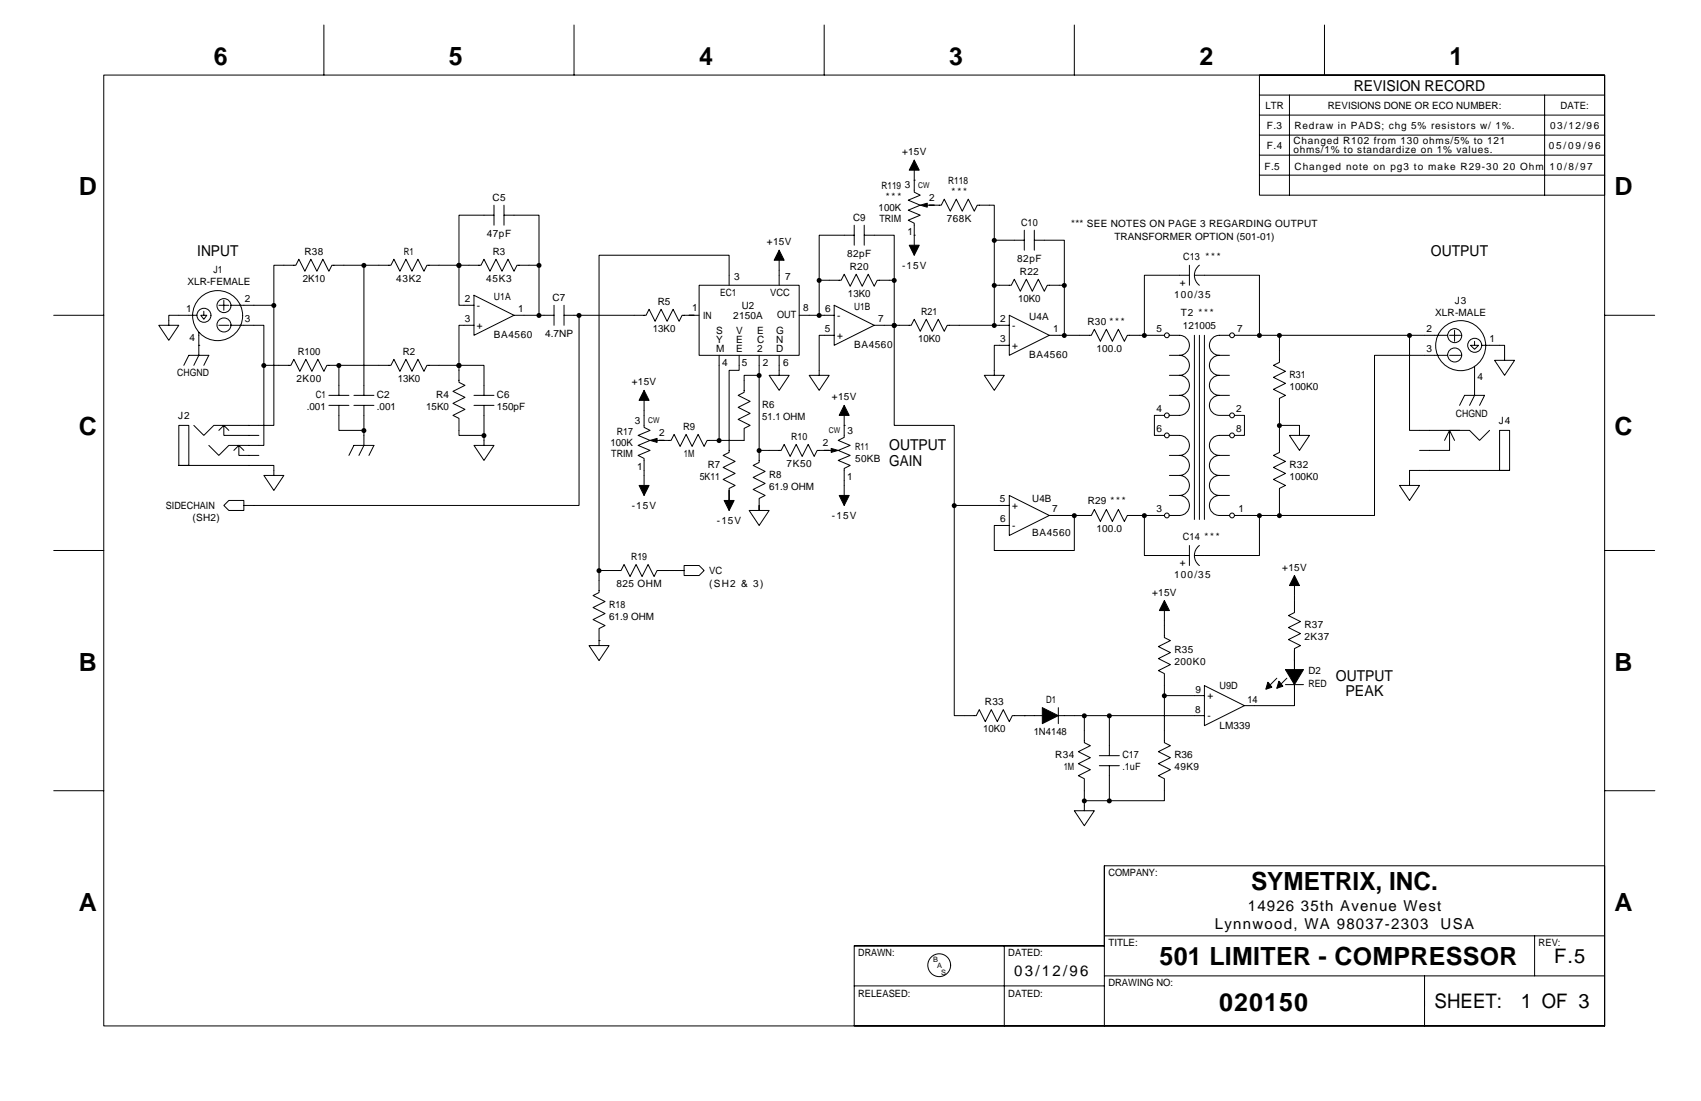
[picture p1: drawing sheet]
<svg xmlns="http://www.w3.org/2000/svg" width="432mm" height="279mm" viewBox="0 0 432 279" stroke-linecap="round" stroke-linejoin="round" font-family="sans-serif">
<g fill="none" stroke="#000" stroke-width=".25">
<path d="M26.3 19.1h381v241.2h-381zM82.2 6.4v12.7M145.7 6.4v12.7M209.2 6.4v12.7M272.7 6.4v12.7M319.7 19.1h87.6v30.4h-87.6zM336.2 6.4v12.7M319.7 34.3h87.6M319.7 39.4h87.6M319.7 29.2h87.6M319.7 24.1h87.6M327.3 24.1v25.4"/>
<path d="M392.1 24.1v25.4M125.4 54.6h-8.9v22.9h3.8M125.4 52.1v5.1M127.9 54.6h8.9v12.7M127.9 52.1v5.1M216.8 59.7h-8.9v11.4M216.8 57.2v5M219.4 59.7h7.6v11.4M219.4 57.2v5M232.1 40.6v8.2l1.5 .7-3 1.3 3 1.3-3 1.2 3 1.3-3 1.3 1.5 .7v8.2M232.1 45.7h.1M232.1 59.7h.1"/>
<path d="M234.6 52.1h4.3l.8-1.6 1.5 3.1 1.5-3.1 1.6 3.1 1.5-3.1 1.5 3.1 .8-1.5h4.3v8.9h7.6M260 58.4v5.1M262.6 58.4v5.1M319.7 44.4h87.6M51.7 79v1h-.7l.7 1 .8-1h-.8M55.5 77.5h2.6M56.8 76.2v2.5M58.6 77.5h10.9M69.5 77.5v30.4h-15.2l-2.6 2.6-2.5-2.6M92.4 67.3v33M120.3 74.9l10.2 5.1-10.2 5.1zM136.8 67.3h-5.6l-.7 1.5-1.5-3-1.6 3-1.5-3-1.5 3-1.5-3-.8 1.5h-13.7l-.8 1.5-1.5-3-1.5 3-1.6-3-1.5 3-1.5-3-.8 1.5h-14.9l-.8 1.5-1.5-3-1.6 3-1.5-3-1.5 3-1.5-3-.8 1.5h-5.6v10.2"/>
<path d="M136.8 67.3v12.7M140.6 77.5v5M143.2 77.5v5M177.5 72.4h25.4v17.8h-25.4zM185.1 72.4v-7.6h-33v80M197.8 63.5v8.9M207.9 71.1h5.6l.8-1.5 1.5 3 1.5-3 1.6 3 1.5-3 1.5 3 .8-1.5h4.3M207.9 71.1v8.9M211.8 77.5l10.1 5-10.1 5.1zM227 71.1v11.4M252.4 72.4h4.3l.8-1.5 1.5 3 1.5-3 1.6 3 1.5-3 1.5 3 .8-1.5h4.3M252.4 61v21.5"/>
<path d="M262.6 61h7.6v24.1M301.9 69.8h-11.4v15.3M301.9 67.3v5.1M303.2 69.8h16.5v15.3M304.5 67.3a3.2 3.2 0 0 0 0 5.1M13.6 80h12.7M46.7 92.7l1.2-2.5h5.1l-1.3 2.5M50 80h-7.2v2.5h-2.5l2.5 3.9 2.6-3.9h-2.6M50.5 87.6h.1M50.5 84.3v5.9l-1.3 2.5M55.5 82.5h2.6M58.6 82.5h8.4v10.2"/>
<path d="M86 92.7h.1M86 92.7v7.6M116.5 92.7h-8.1l-.8 1.5-1.5-3-1.5 3-1.6-3-1.5 3-1.5-3-.8 1.5h-16.2l-.8 1.5-1.5-3-1.5 3-1.6-3-1.5 3-1.5-3-.8 1.5h-6.8v20.3h-8.9l-2.6 2.6-2.5-2.6M116.5 92.7v4.3l1.5 .8-3 1.5 3 1.5-3 1.6 3 1.5-3 1.5 1.5 .8v4.3h6.4M116.5 92.7h6.4v7.6M120.3 82.5h-3.8v10.2M130.5 80h10.1M143.2 80h20.8l.8-1.5 1.5 3 1.5-3 1.5 3 1.6-3 1.5 3 .8-1.5h4.3M147 80v48.3h-85.1v-1.3h-3.8l-1.3 1.3 1.3 1.2h3.8v-1.2M163.5 99.1v9.4l1.5 .7-3 1.3 3 1.3-3 1.2 3 1.3-3 1.3 1.5 .7v9.4M182.5 90.2v21.6M187.6 90.2v3.8h-2.5v20.8l-1.5 .8 3 1.5-3 1.5 3 1.5-3 1.6 3 1.5-1.5 .8v3"/>
<path d="M192.7 90.2v27.1l-1.5 .8 3 1.5-3 1.6 3 1.5-3 1.5 3 1.5-1.5 .8v3M192.7 95.2h-3.8v4.4l-1.5 .7 3 1.6-3 1.5 3 1.5-3 1.5 3 1.5-1.5 .8v3.1h-9.4l-.8 1.5-1.5-3.1-1.5 3.1-1.5-3.1-1.6 3.1-1.5-3.1-.7 1.6h-4.4M197.8 90.2v5h-2.6l2.6 3.9 2.5-3.9h-2.5M202.9 80h8.9M211.8 85.1h-3.9v10.1h-2.5l2.5 3.9 2.6-3.9h-2.6M221.9 82.5h9.4l.8-1.5 1.5 3.1 1.5-3.1 1.6 3.1 1.5-3.1 1.5 3.1 .8-1.6h15.7M227 82.5h.1M227 82.5v25.4h15.2v20.4M256.2 80l10.2 5.1-10.2 5.1zM256.2 87.6h-3.8v7.6h-2.5l2.5 3.9 2.5-3.9h-2.5M266.4 85.1h10.6l.8-1.5 1.5 3 1.5-3 1.6 3 1.5-3 1.5 3 .8-1.5h9.4M296.8 85.1a5 5 0 0 1 4.2 .5 2.54 2.54 0 0 1 .8 2.9 2.54 2.54 0 0 1-2.4 1.7"/>
<path d="M296.8 90.2h2.6M296.8 95.2h2.6M299.4 90.2a2.54 2.54 0 0 1 2.5 2.5 2.54 2.54 0 0 1-2.5 2.5M299.4 95.2a2.54 2.54 0 0 1 2.5 2.6 2.54 2.54 0 0 1-2.5 2.5M303.2 85.1v46.7M304.5 85.1v46.7M305.7 85.1v46.7M309.5 90.2a2.54 2.54 0 0 0-2.5 2.5 2.54 2.54 0 0 0 2.5 2.5h2.6M309.5 95.2a2.54 2.54 0 0 0-2.5 2.6 2.54 2.54 0 0 0 2.5 2.5h2.6M312.1 85.1a5 5 0 0 0-4.1 .5 2.54 2.54 0 0 0-.8 2.9 2.54 2.54 0 0 0 2.3 1.7h2.6M313.4 85.1h11.4M357.8 85.1h-33v6.8l-1.5 .8 3 1.5-3 1.6 3 1.5-3 1.5 3 1.5-1.5 .8v6.8"/>
<path d="M357.8 85.1v24.1h15.2l2.6 2.6 2.5-2.6M357.8 85.1h9.7M367.5 90.2h-18.6v40.6h-24.1M368 85.1h2.8M368 90.2h2.8M369.2 83.8v2.8M374.3 86.6v1h1l-1 1-1-1h1M374.3 93v7.3l-1.3 2.6M376.1 87.6h5.8v3.8h-2.5l2.5 3.8 2.6-3.8h-2.6M407.3 80h12.7M45.4 107.9h2.5v10.2h-2.5zM45.4 118.1h24.1v2.6h-2.5l2.5 3.8 2.6-3.8h-2.6"/>
<path d="M55.5 109.2l1.3-1.3v2.6h8.9M56.8 107.9l1.3 1.3M59.4 114.3l1.2-1.3v2.6h5.1M60.6 113l1.3 1.3M83.5 100.3h5.1M83.5 102.9h5.1M86 102.9v6.3h6.4v3.8l-1.3 2.6M88.6 115.6l1.2-2.6h5.1l-1.3 2.6M89.8 100.3h5.1M89.8 102.9h5.1M92.4 102.9v6.3M120.3 100.3h5.1"/>
<path d="M120.3 102.9h5.1M122.9 102.9v10.1h-2.6l2.6 3.8 2.5-3.8h-2.5M192.7 114.3h5.6l.8-1.5 1.5 3 1.5-3 1.5 3 1.6-3 1.5 3 .7-1.5h4.4M192.7 114.3h.1M214.3 102.9v8.1l-1.5 .8 3 1.2-3 1.3 3 1.3-3 1.2 3 1.3-1.5 .8v9.4M214.3 107.9h.1M295.6 105.4h-2.6v5.1h2.6M296.8 110.5a5 5 0 0 1 4.2 .5 2.54 2.54 0 0 1 .8 2.9 2.54 2.54 0 0 1-2.4 1.7M296.8 100.3h2.6M296.8 115.6h2.6M299.4 115.6a2.54 2.54 0 0 1 2.5 2.5 2.54 2.54 0 0 1-2.5 2.6M299.4 100.3a2.54 2.54 0 0 1 2.5 2.6 2.54 2.54 0 0 1-2.5 2.5h-2.6"/>
<path d="M309.5 100.3a2.54 2.54 0 0 0-2.5 2.6 2.54 2.54 0 0 0 2.5 2.5h2.6M309.5 115.6h2.6M312.1 110.5a5 5 0 0 0-4.1 .5 2.54 2.54 0 0 0-.8 2.9 2.54 2.54 0 0 0 2.3 1.7 2.54 2.54 0 0 0-2.5 2.5 2.54 2.54 0 0 0 2.5 2.6 2.54 2.54 0 0 0-2.5 2.5 2.54 2.54 0 0 0 2.5 2.5 2.54 2.54 0 0 0-2.5 2.6 2.54 2.54 0 0 0 2.5 2.5h2.6M313.4 105.4h2.5v5.1h-2.5M329.9 110.5h2.5l-2.5 3.8-2.6-3.8h2.6v-2.6h-5.1v6.9l-1.5 .8 3 1.5-3 1.5 3 1.5-3 1.6 3 1.5-1.5 .8v6.8h-5.1M366.7 111.8l1.3-2.6 1.2 2.6M370.5 109.2h-2.5v5.1h-7.7M370.5 102.9l1.3-2.6h5.1l-1.3 2.6M380.7 109.2h2.5v10.2h-2.5zM383.2 119.4h-25.4v3.8h-2.5l2.5 3.8 2.5-3.8h-2.5M13.6 139.7h12.7M185.1 124.5v5"/>
<path d="M190.2 129.5h2.5v-1.2v1.2h2.5l-2.5 3.8zM242.2 128.3v53.3h5.6l.8-1.5 1.5 3 1.5-3 1.6 3 1.5-3 1.5 3 .8-1.5h7.6M242.2 128.3h14M256.2 125.7l10.2 5.1-10.2 5.1zM266.4 130.8h10.6l.8-1.5 1.5 3 1.5-3 1.6 3 1.5-3 1.5 3 .8-1.5h9.4M272.7 130.8v8.9h-20.3v-6.4h3.8M290.5 130.8v10.2h11.4M296.8 125.7h2.6M296.8 120.7h2.6M299.4 120.7a2.54 2.54 0 0 1 2.5 2.5 2.54 2.54 0 0 1-2.5 2.5M299.4 125.7a2.54 2.54 0 0 1 2.5 2.6 2.54 2.54 0 0 1-2.5 2.5h-2.6M301.9 138.4v5.1"/>
<path d="M304.5 138.4a3.2 3.2 0 0 0 0 5.1M309.5 125.7h2.6M309.5 120.7h2.6M313.4 130.8h6.3M319.7 130.8v10.2h-16.5M407.3 139.7h12.7M152.1 144.8h5.6l.7-1.5 1.5 3 1.6-3 1.5 3 1.5-3 1.5 3 .8-1.5h6.9v-1.3h3.8l1.2 1.3-1.2 1.2h-3.8v-1.2M152.1 144.8v5.6l-1.6 .7 3.1 1.6-3.1 1.5 3.1 1.5-3.1 1.5 3.1 1.6-1.5 .7v3.1M295.6 152.4v9.4l1.5 .8-3 1.5 3 1.5-3 1.5 3 1.6-3 1.5 1.5 .7v17.6l1.5 .7-3 1.6 3 1.5-3 1.5 3 1.5-3 1.5 1.5 .8v5.6h-14M328.6 146v9.4l-1.5 .8 3 1.5-3 1.6 3 1.5-3 1.5 3 1.5-1.5 .8v3M152.1 162.6v1.2h-2.6l2.6 3.8 2.5-3.8h-2.5M152.1 162.6h.1"/>
<path d="M268.7 179.6v4M295.6 176.5h10.1M305.7 174l10.2 5.1-10.2 5zM324.1 172.1l-2.5 2.6M326.3 173.7h4.6M326.7 172.1l-2.6 2.6M328.6 165.1v14h-12.7M260 181.6h.1M268.7 181.6h37M275.3 181.6v6.9l1.5 .7-3.1 1.6 3.1 1.5-3.1 1.5 3.1 1.5-3.1 1.5 1.6 .8v8.1h-2.6l2.6 3.8 2.5-3.8h-2.5M279.1 191.8h5M279.1 194.3h5"/>
<path d="M281.6 181.6v10.2M281.6 194.3v8.9M13.6 200.7h12.7M275.3 203.2h6.3M280.3 219.7v40.6M407.4 200.7h12.7M280.3 237.5h127M389.6 237.5v10.1M216.8 240h63.5v-20.3h127v40.6h-190.5zM216.8 250.2h63.5M216.8 240h63.5M254.9 240v20.3"/>
<path d="M280.3 247.6h127M361.6 247.6v12.7"/>
<circle cx="56.9" cy="77.6" r="1.78"/>
<circle cx="51.8" cy="80" r="1.78"/>
<circle cx="55.2" cy="80.1" r="6.4"/>
<circle cx="56.9" cy="82.5" r="1.78"/>
<circle cx="296.2" cy="85.1" r=".61"/>
<circle cx="312.8" cy="85.1" r=".61"/>
<circle cx="369.3" cy="90.1" r="1.78"/>
<circle cx="369.3" cy="85.2" r="1.78"/>
<circle cx="370.8" cy="87.7" r="6.4"/>
<circle cx="374.4" cy="87.6" r="1.78"/>
<circle cx="296.2" cy="110.5" r=".61"/>
<circle cx="296.2" cy="105.4" r=".61"/>
<circle cx="312.8" cy="110.5" r=".61"/>
<circle cx="312.8" cy="105.4" r=".61"/>
<circle cx="296.2" cy="130.8" r=".61"/>
<circle cx="312.8" cy="130.8" r=".61"/>
<circle cx="238.4" cy="244.9" r="2.9"/>
</g>
<g fill="#000" stroke="#000" stroke-width=".25">
<path d="M232.1 40.6l1.2 2.6h-2.5zM233.6 52.1l1.8-.5v1zM197.8 63.5l1.3 2.5h-2.6zM230.8 62.2h2.5l-1.2 2.6zM163.5 99.1l1.3 2.5h-2.6zM165 111.8l1.8-.5v1zM211 113.8l1.8 .5-1.8 .5zM214.3 102.9l1.3 2.5h-2.6zM162.2 123.2h2.6l-1.3 2.5zM183.8 127h2.6l-1.3 2.5zM213 125.7h2.6l-1.3 2.6zM295.6 152.4l1.2 2.5h-2.5z"/>
<path d="M328.6 146l1.3 2.6h-2.6zM264.6 179.6l4.1 2-4.1 2zM321.8 173.1l1.1 1.3-1.6 .5zM324.6 172.9l1.1 1.2-1.6 .6zM328.6 169.9h2.3l-2.3 3.8zM326.3 169.9h2.3v3.8z"/>
</g>
<g fill="#000">
<circle cx="69.5" cy="77.5" r=".64"/>
<circle cx="92.4" cy="67.4" r=".64"/>
<circle cx="116.5" cy="67.4" r=".64"/>
<circle cx="136.8" cy="67.4" r=".64"/>
<circle cx="207.9" cy="71.2" r=".64"/>
<circle cx="227" cy="71.2" r=".64"/>
<circle cx="252.4" cy="72.4" r=".64"/>
<circle cx="252.4" cy="61" r=".64"/>
<circle cx="270.2" cy="72.4" r=".64"/>
<circle cx="67" cy="92.8" r=".64"/>
<circle cx="86" cy="92.8" r=".64"/>
<circle cx="116.5" cy="92.8" r=".64"/>
<circle cx="136.8" cy="80.1" r=".64"/>
<circle cx="147" cy="80.1" r=".64"/>
<circle cx="192.7" cy="95.3" r=".64"/>
<circle cx="207.9" cy="80.1" r=".64"/>
<circle cx="227" cy="82.6" r=".64"/>
<circle cx="252.4" cy="82.6" r=".64"/>
<circle cx="270.2" cy="85.1" r=".64"/>
<circle cx="290.5" cy="85.1" r=".64"/>
<circle cx="319.7" cy="85.1" r=".64"/>
<circle cx="324.8" cy="85.1" r=".64"/>
<circle cx="357.8" cy="85.1" r=".64"/>
<circle cx="92.4" cy="109.3" r=".64"/>
<circle cx="122.9" cy="110.5" r=".64"/>
<circle cx="182.5" cy="111.8" r=".64"/>
<circle cx="192.7" cy="114.3" r=".64"/>
<circle cx="324.8" cy="108" r=".64"/>
<circle cx="242.2" cy="128.3" r=".64"/>
<circle cx="272.7" cy="130.9" r=".64"/>
<circle cx="290.5" cy="130.9" r=".64"/>
<circle cx="319.7" cy="130.9" r=".64"/>
<circle cx="324.8" cy="130.9" r=".64"/>
<circle cx="152.1" cy="144.8" r=".64"/>
<circle cx="295.6" cy="176.6" r=".64"/>
<circle cx="275.3" cy="181.7" r=".64"/>
<circle cx="281.6" cy="181.7" r=".64"/>
<circle cx="275.3" cy="203.2" r=".64"/>
<circle cx="281.6" cy="203.2" r=".64"/>
</g>
<g font-size="6.3">
<text x="54.3" y="16.5">6</text>
<text x="114" y="16.5">5</text>
<text x="177.5" y="16.5">4</text>
<text x="241" y="16.5">3</text>
<text x="304.5" y="16.5">2</text>
<text x="368" y="16.5">1</text>
<text x="20" y="49.5">D</text>
<text x="409.9" y="49.5">D</text>
<text x="20" y="110.5">C</text>
<text x="409.9" y="110.5">C</text>
<text x="20" y="170.2">B</text>
<text x="409.9" y="170.2">B</text>
<text x="317.6" y="225.9">SYMETRIX, INC.</text>
<text x="20" y="231.1">A</text>
<text x="409.9" y="231.1">A</text>
<text x="294.4" y="244.9">501 LIMITER - COMPRESSOR</text>
<text x="309.5" y="256.6">020150</text>
</g>
<g font-size="5.1">
<text x="394.5" y="244.4">F.5</text>
<text x="364.2" y="255.9">SHEET:</text>
<text x="386.1" y="255.9">1 OF 3</text>
</g>
<g font-size="3.8">
<text x="343.6" y="23">REVISION RECORD</text>
<text x="50.1" y="64.9">INPUT</text>
<text x="363.2" y="64.9">OUTPUT</text>
<text x="225.7" y="114.2">OUTPUT</text>
<text x="225.7" y="118.3">GAIN</text>
<text x="339.1" y="172.9">OUTPUT</text>
<text x="341.6" y="176.7">PEAK</text>
<text x="316.8" y="231.3">14926 35th Avenue West</text>
<text x="308.4" y="235.9">Lynnwood, WA 98037-2303</text>
<text x="365.7" y="235.9">USA</text>
<text x="257.5" y="247.8">03/12/96</text>
</g>
<g font-size="2.5">
<text x="321.2" y="27.6">LTR</text>
<text x="337.1" y="27.6">REVISIONS DONE OR ECO NUMBER:</text>
<text x="396.2" y="27.6">DATE:</text>
<text x="321.6" y="32.7">F.3</text>
<text x="328.6" y="32.7">Redraw in PADS; chg 5% resistors w/ 1%.</text>
<text x="393.5" y="32.7">03/12/96</text>
<text x="229" y="39.4">+15V</text>
<text x="321.6" y="37.7">F.4</text>
<text x="328.3" y="36.5">Changed R102 from 130 ohms/5% to 121</text>
<text x="328.3" y="38.8">ohms/1% to standardize on 1% values.</text>
<text x="393.2" y="37.7">0 5 /0 9 /9 6</text>
<text x="223.7" y="47.9">R119</text>
<text x="229.7" y="47.8">3</text>
<text x="240.7" y="46.6">R118</text>
<text x="321" y="43.2">F.5</text>
<text x="328.6" y="43.2">Changed note on pg3 to make R29-30 20 Ohm</text>
<text x="393.4" y="43.2">10/8/97</text>
<text x="125" y="51">C5</text>
<text x="223" y="53.5">100K</text>
<text x="224.9" y="50.7">* * *</text>
<text x="235.9" y="51.1">2</text>
<text x="241.6" y="49.4">* * *</text>
<text x="216.5" y="56">C9</text>
<text x="223.2" y="56.3">TRIM</text>
<text x="230.4" y="59.5">1</text>
<text x="240.4" y="56.3">768K</text>
<text x="259.2" y="57.3">C10</text>
<text x="272" y="57.6">*** SEE NOTES ON PAGE 3 REGARDING OUTPUT</text>
<text x="77.3" y="64.7">R38</text>
<text x="102.5" y="64.7">R1</text>
<text x="123.6" y="60.1">47pF</text>
<text x="125.1" y="64.7">R3</text>
<text x="194.7" y="62.2">+15V</text>
<text x="215.1" y="65.2">82pF</text>
<text x="282.9" y="60.9">TRANSFORMER OPTION (501-01)</text>
<text x="300.4" y="65.9">C13 * * *</text>
<text x="54.2" y="69.2">J1</text>
<text x="76.8" y="71.5">2K10</text>
<text x="100.6" y="71.5">43K2</text>
<text x="123.4" y="71.5">45K3</text>
<text x="186.4" y="71.1">3</text>
<text x="199.3" y="71.1">7</text>
<text x="215.7" y="68.5">R20</text>
<text x="229" y="68.2">-15V</text>
<text x="258.2" y="66.4">82pF</text>
<text x="258.9" y="69.7">R22</text>
<text x="47.6" y="72.3">XLR-FEMALE</text>
<text x="62.2" y="76.7">2</text>
<text x="118" y="76.7">2</text>
<text x="125.4" y="76.1">U1A</text>
<text x="140.3" y="76.4">C7</text>
<text x="167" y="77.4">R5</text>
<text x="182.8" y="75.2">EC1</text>
<text x="195.5" y="75.2">VCC</text>
<text x="215.3" y="75.3">13K0</text>
<text x="258.4" y="76.6">10K0</text>
<text x="298.1" y="75.6">100/35</text>
<text x="299.5" y="72.5">+</text>
<text x="369.3" y="77.1">J3</text>
<text x="47.2" y="79.2">1</text>
<text x="62.2" y="81.8">3</text>
<text x="118" y="81.8">3</text>
<text x="121.1" y="78.4">-</text>
<text x="121.1" y="83.5">+</text>
<text x="131.5" y="79.2">1</text>
<text x="175.7" y="79">1</text>
<text x="178.5" y="81">IN</text>
<text x="186.2" y="80.9">2150A</text>
<text x="188.3" y="78.4">U2</text>
<text x="197.3" y="80.8">OUT</text>
<text x="203.9" y="79">8</text>
<text x="209.5" y="79.2">6</text>
<text x="212.5" y="80.9">-</text>
<text x="216.8" y="78.6">U1B</text>
<text x="222.9" y="81.8">7</text>
<text x="233.9" y="79.9">R21</text>
<text x="253.9" y="81.8">2</text>
<text x="257" y="83.5">-</text>
<text x="261.3" y="81.2">U4A</text>
<text x="276.1" y="82.4">R30 * * *</text>
<text x="299.8" y="80.2">T2 * * *</text>
<text x="300.3" y="83.5">121005</text>
<text x="364.3" y="80.2">XLR-MALE</text>
<text x="48.1" y="86.5">4</text>
<text x="125.4" y="85.8">BA4560</text>
<text x="138.4" y="85.5">4.7NP</text>
<text x="165.7" y="84.2">13K0</text>
<text x="181.8" y="84.8">S</text>
<text x="181.8" y="87.1">Y</text>
<text x="181.8" y="89.4">M</text>
<text x="186.9" y="84.8">V</text>
<text x="186.9" y="87.1">E</text>
<text x="186.9" y="89.4">E</text>
<text x="192.2" y="84.8">E</text>
<text x="192.2" y="87.1">C</text>
<text x="192.2" y="89.4">2</text>
<text x="197" y="84.8">G</text>
<text x="197" y="87.1">N</text>
<text x="197" y="89.4">D</text>
<text x="209.4" y="84.3">5</text>
<text x="212.5" y="86">+</text>
<text x="216.8" y="88.3">BA4560</text>
<text x="233" y="86.8">10K0</text>
<text x="253.9" y="86.9">3</text>
<text x="257" y="88.5">+</text>
<text x="267.4" y="84.3">1</text>
<text x="278.4" y="89.3">100.0</text>
<text x="293.5" y="84.3">5</text>
<text x="314.1" y="84.3">7</text>
<text x="362.1" y="84.3">2</text>
<text x="362.1" y="89.4">3</text>
<text x="378.1" y="86.9">1</text>
<text x="45" y="95.5">CHGND</text>
<text x="75.6" y="90.1">R100</text>
<text x="102.2" y="90.1">R2</text>
<text x="183.3" y="92.8">4</text>
<text x="188.3" y="92.8">5</text>
<text x="193.7" y="92.8">2</text>
<text x="198.8" y="92.8">6</text>
<text x="261.3" y="90.8">BA4560</text>
<text x="327.3" y="95.9">R31</text>
<text x="75.3" y="96.9">2K00</text>
<text x="80.1" y="101">C1</text>
<text x="95.7" y="101">C2</text>
<text x="101" y="96.9">13K0</text>
<text x="110.7" y="101">R4</text>
<text x="126.2" y="101">C6</text>
<text x="160.4" y="97.8">+15V</text>
<text x="211.2" y="101.6">+15V</text>
<text x="327.3" y="99">100K0</text>
<text x="375.1" y="96.4">4</text>
<text x="45.2" y="106.3">J2</text>
<text x="77.9" y="104">.001</text>
<text x="95.7" y="104">.001</text>
<text x="108.2" y="104">15K0</text>
<text x="126.2" y="104">150pF</text>
<text x="161.1" y="107.5">3</text>
<text x="193.5" y="103.5">R6</text>
<text x="193.5" y="106.6">51.1 OHM</text>
<text x="293.5" y="104.6">4</text>
<text x="313.8" y="104.6">2</text>
<text x="369.6" y="105.8">CHGND</text>
<text x="380.5" y="107.6">J4</text>
<text x="155" y="113.2">100K</text>
<text x="156.6" y="110.4">R17</text>
<text x="167.3" y="110.7">2</text>
<text x="173.4" y="109.1">R9</text>
<text x="200.8" y="111.7">R10</text>
<text x="208.9" y="113.3">2</text>
<text x="215.1" y="110">3</text>
<text x="293.5" y="109.7">6</text>
<text x="313.8" y="109.7">8</text>
<text x="155.2" y="116">TRIM</text>
<text x="161.8" y="119.2">1</text>
<text x="173.6" y="116">1M</text>
<text x="179.7" y="118.8">R7</text>
<text x="199.7" y="118.5">7K50</text>
<text x="217.1" y="114.2">R11</text>
<text x="217.1" y="117.2">50KB</text>
<text x="327.3" y="118.8">R32</text>
<text x="177.6" y="121.8">5K11</text>
<text x="195.2" y="121.3">R8</text>
<text x="195.2" y="124.4">61.9 OHM</text>
<text x="215.1" y="121.8">1</text>
<text x="327.3" y="121.8">100K0</text>
<text x="42.1" y="129.3">SIDECHAIN</text>
<text x="160.4" y="129.2">-15V</text>
<text x="211.2" y="131.7">-15V</text>
<text x="253.8" y="127.5">5</text>
<text x="257" y="129.2">+</text>
<text x="262.1" y="127.4">U4B</text>
<text x="267.1" y="130">7</text>
<text x="276.2" y="127.9">R29 * * *</text>
<text x="293.5" y="129.9">3</text>
<text x="314.4" y="130">1</text>
<text x="48.8" y="132.2">(SH2)</text>
<text x="182" y="133">-15V</text>
<text x="253.9" y="132.6">6</text>
<text x="257" y="134.3">-</text>
<text x="262.1" y="136">BA4560</text>
<text x="278.4" y="135">100.0</text>
<text x="300.3" y="137.1">C14 * * *</text>
<text x="160.2" y="142.1">R19</text>
<text x="299.5" y="143.7">+</text>
<text x="156.5" y="149">825 OHM</text>
<text x="180" y="149">(SH2 &amp; 3)</text>
<text x="180" y="145.7">VC</text>
<text x="298.1" y="146.7">100/35</text>
<text x="325.5" y="144.8">+15V</text>
<text x="154.6" y="154.3">R18</text>
<text x="292.5" y="151.1">+15V</text>
<text x="154.6" y="157.4">61.9 OHM</text>
<text x="331.1" y="159.4">R37</text>
<text x="298.1" y="165.8">R35</text>
<text x="331.1" y="162.5">2K37</text>
<text x="298.1" y="168.8">200K0</text>
<text x="332.2" y="171.1">D2</text>
<text x="250" y="179">R33</text>
<text x="265.6" y="178.5">D1</text>
<text x="303.5" y="175.8">9</text>
<text x="306.5" y="177.4">+</text>
<text x="309.5" y="174.9">U9D</text>
<text x="316.7" y="178.3">14</text>
<text x="332.2" y="174.4">RED</text>
<text x="249.6" y="185.8">10K0</text>
<text x="303.4" y="180.8">8</text>
<text x="306.5" y="182.5">-</text>
<text x="309.5" y="185.1">LM339</text>
<text x="262.4" y="186.6">1N4148</text>
<text x="267.9" y="192.4">R34</text>
<text x="270" y="195.5">1M</text>
<text x="284.9" y="192.4">C17</text>
<text x="284.9" y="195.5">.1uF</text>
<text x="298.1" y="192.4">R36</text>
<text x="298.1" y="195.5">49K9</text>
<text x="281.4" y="222.4">COMPANY:</text>
<text x="217.9" y="242.7">DRAWN:</text>
<text x="256" y="242.7">DATED:</text>
<text x="281.4" y="240.2">TITLE:</text>
<text x="390.6" y="240.2">REV:</text>
<text x="281.4" y="250.3">DRAWING NO:</text>
<text x="217.9" y="252.9">RELEASED:</text>
<text x="256" y="252.9">DATED:</text>
</g>
<g font-size="2">
<text x="233.1" y="47.8">CW</text>
<text x="164.5" y="107.4">CW</text>
<text x="210.4" y="110">CW</text>
</g>
<g font-size="1.9">
<text x="236.9" y="244">B</text>
<text x="237.9" y="245.7">A</text>
<text x="238.9" y="247.3">S</text>
</g>
</svg>
